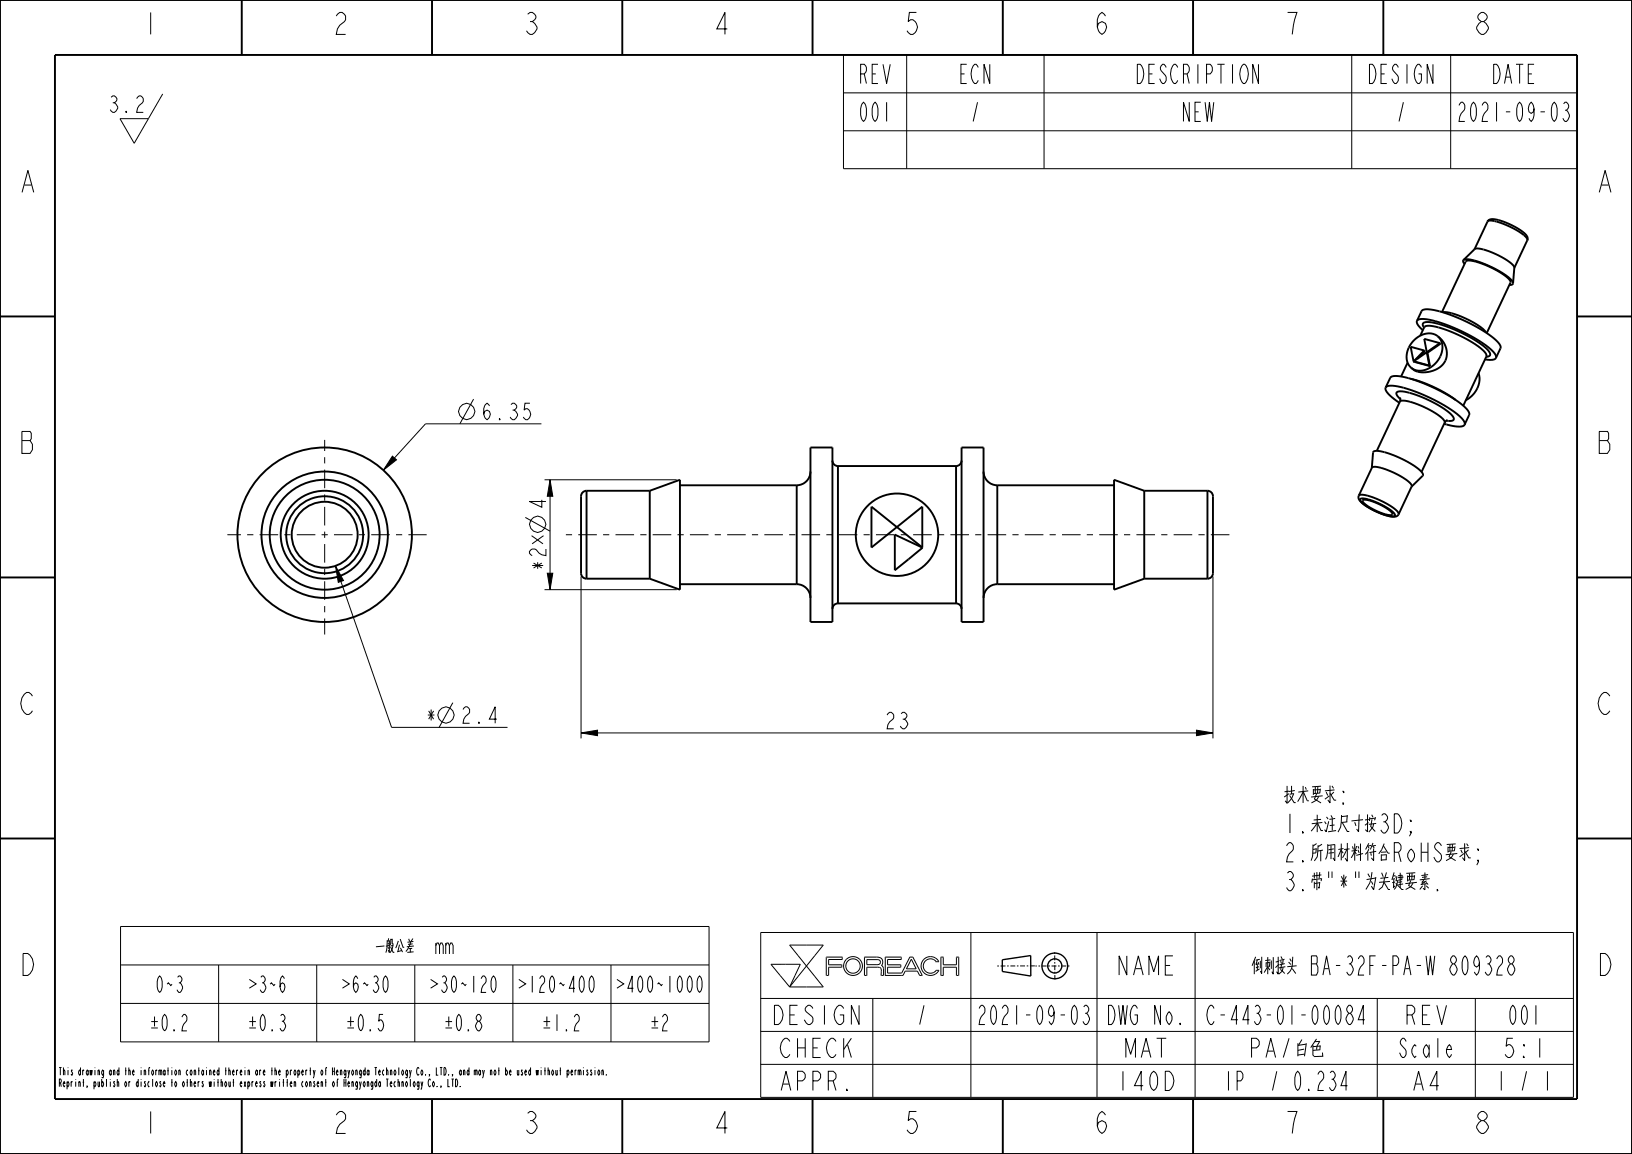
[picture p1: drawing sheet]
<svg xmlns="http://www.w3.org/2000/svg" width="297mm" height="210mm" viewBox="0 0 297 210" stroke-linecap="round" stroke-linejoin="round" font-family="sans-serif">
<g fill="none" stroke="#000" stroke-width=".18">
<path d="M20.2 17.7l.3-.2a.69 .69 0 0 1 .8 .7l-.5 .5a.9 .9 0 0 1 .6 1 .9 .9 0 0 1-.9 .8l-.4-.5M20.5 18.7h.3M24.9 18l.4-.5h.3l.5 .5a1.16 1.16 0 0 1-.8 1.2l-.3 .5-.1 .8h1.2M29.6 17.1l-5.2 9-2.6-4.5h5.2M153.5 10h133.5v20.7h-133.5zM153.5 16.9h133.5M165 10v20.7M190 10v20.7M207 11.7a.96 .96 0 0 1 1 .9 2.6 2.6 0 0 1-.5 2.6h-.5zM229 11.7v3.5l-1-3.5v3.5M246 10v20.7M264 10v20.7"/>
<path d="M265.5 19.2l.4-.6h.3a1.25 1.25 0 0 1-.3 2l-.2 .6-.2 .9h1.1M284.6 18.9l.2-.3a.78 .78 0 0 1 .7 .6 .78 .78 0 0 1-.4 .9l.2 .3a1.2 1.2 0 0 1-.2 1.7h-.3l-.4-.6M22.9 20.2l.2 .3h-.2zM153.5 23.8h133.5M86.2 72.6l-2.5 4.5M96.4 73.4h-.9l-.1 1.2 .3-.2a1.01 1.01 0 0 1 .9 1 1.01 1.01 0 0 1-.9 1l-.5-.5M98.5 77.1h-21.1l-7.6 8.5M71.4 83l.8 .7-2.4 1.9zM95.6 94.2l4.5 2.5M99.1 87.3h24M100.1 87.3l.5 3h-1zM100.1 87.3v20"/>
<path d="M61.1 103l1.4 2.6-.9 .4zM61.1 103l10.2 29.4h21.1M99.1 107.3h24M99.6 104.3h1l-.5 3zM105.7 104.9v29.5M220.7 104.9v29.5M82.4 127.9l-2.5 4.5M105.7 133.4l3-.5v1zM105.7 133.4h115M217.7 132.9l3 .5-3 .5zM21.9 168.6h107.1v21h-107.1zM21.9 175.6h107.1"/>
<path d="M39.8 175.6v14M57.6 175.6v14M75.5 175.6v14M79.3 172.1l.2-.5h.3l.2 .5v1.5M93.3 175.6v14M111.2 175.6v14M138.4 169.7h147.9v30h-147.9zM140.3 175.5h5.3l-1.9 4.1zM143.7 172h6.1l-3 3.8zM146.8 175.8l3 3.8h-6.1M146.8 175.8l-3.1 3.8M150.8 177.5v-1.5h2.4v-.4h-2.4v-1h2.4l.1-.4h-2.9v3.3h.4"/>
<path d="M157.8 174.6l2.1 .1 .3 .1v.4l-.4 .3h-2zM157.8 177.5v-1.5h1.9l.4 .1 .2 .2 .1 1.2h.4M160.8 177.5v-1.3l-.4-.5 .2-.6-.2-.7-.7-.2h-2.3l-.1 3.3h.5M164.3 177.5h.1M165.9 174.6l.8 1.7h-1.7zM166.1 174.2h-.5l-1.5 2.9h-2.6v-1.1h2.4v-.4h-2.4v-1h2.5v-.4h-2.9v3.3h3.2M166.1 174.2h.1M166.1 174.2l1.7 3.3h-.4l-.4-.8h-2.3l-.4 .8M170.4 175l-.7-.5h-.8l-.6 .5-.3 .8 .3 .8 .6 .4h.8l.7-.4M170.4 176.6h.1M170.4 175h.1M170.4 176.6h.4"/>
<path d="M170.4 175h.5l-.4-.5-.5-.3-.7-.1-.7 .1-.5 .4-.3 .5-.2 .5 .1 .7 .5 .8 1 .4 1-.2 .7-.7M170.8 176.6h.1M171.2 174.2h.5v1.4h2.4v-1.4h.4v3.3h-.4v-1.5h-2.4v1.5h-.5zM176.7 169.7v30M199.6 169.7v30M217.5 169.7v30M21.9 182.6h107.1M50.7 195.1h.3l-.1-.4a.68 .68 0 0 0 0 1l.1-.3M52.1 195.1l.2-.4a.58 .58 0 0 1-.1 1l-.1-.4M52.1 194.7v1.4M52.8 197.2h.3l-.1-.4a.68 .68 0 0 0 0 1l.1-.3M52.8 194.7v1"/>
<path d="M53.1 194.8l-.2-.1-.1 .3M53.5 197.1l.2-.3 .1 1M53.5 196.8v1M53.7 194.7a.68 .68 0 0 1 0 1 .68 .68 0 0 1 0-1zM54.2 195.1l.2-.4a.58 .58 0 0 1-.1 1l-.1-.4M54.2 194.7v1.4M54.9 195.1h.3l-.1-.4a.68 .68 0 0 0 0 1l.1-.3M55.2 196.9l-.1-.1a.68 .68 0 0 0 0 1l.1-.2M55.6 194.7v1M55.8 196.8a.68 .68 0 0 1 0 1 .68 .68 0 0 1 0-1zM55.9 194.8l-.2-.1-.1 .3M56.3 197.1l.2-.3 .1 1"/>
<path d="M56.3 194.8h.3M56.3 196.8v1M56.5 194.3v1.4M57 194.7l.2 .8-.2 .6M57.3 196.9l-.1-.1-.1 .1a.52 .52 0 0 1 0 .9l-.1-.3M57.4 194.7l-.2 .8M57.7 197.2h.3l-.1-.4a.68 .68 0 0 0 0 1l.1-.3M58.4 197.1l.2-.3 .1 1M58.4 196.8v1M58.6 194.7a.68 .68 0 0 1 0 1 .68 .68 0 0 1 0-1zM59.1 196.9h.3M59.2 194.8h.2"/>
<path d="M59.3 196.4v1.4M59.5 194.4l-.1-.1-.1 .2v1.2M60.7 196.8a.68 .68 0 0 1 0 1 .68 .68 0 0 1 0-1zM61.3 196.9h.2M61.6 196.5l-.1-.1-.1 .2v1.2M81.5 196.4v1.4h.4M82.4 196.4v1.4M82.9 196.4h.2a1.23 1.23 0 0 1 0 1.4h-.2zM83.7 197.6l.1 .2zM101.8 194.8h.3M102 194.3v1.4M103.2 195.1l.2-.4a.58 .58 0 0 1-.1 1l-.1-.4"/>
<path d="M103.2 194.7v1.4M103.9 195.1h.3l-.1-.4a.68 .68 0 0 0 0 1l.1-.3M104.6 194.7v1M104.9 194.8l-.2-.1-.1 .3M105.2 195l.2-.3 .1 1M105.2 194.7v1M105.5 195l.2-.3v1M106.2 194.3v.1M106.2 194.7v1M107 194.8l-.1-.1-.1 .1a.52 .52 0 0 1 0 .9l-.1-.3M107.7 194.8l-.1-.1-.1 .1a.52 .52 0 0 1 0 .9l-.1-.3M108.3 194.3v.1"/>
<path d="M108.3 194.7v1M109 194.7a.68 .68 0 0 1 0 1 .68 .68 0 0 1 0-1zM109.5 195l.2-.3 .1 1M109.5 194.7v1M110.3 195.5l.1 .2zM138.4 181.7h147.9M138.4 187.7h147.9M138.4 193.7h147.9M158.8 181.7v18M178.2 183.5l.4-.6h.2a1.25 1.25 0 0 1-.2 2.1l-.3 .6-.1 .8h1M197.2 183.2l.3-.3a.78 .78 0 0 1 .6 .7 .78 .78 0 0 1-.4 .8l.3 .3a1.2 1.2 0 0 1-.3 1.7h-.2l-.4-.5M220.9 183.5l-.4-.6a.98 .98 0 0 0-.7 .9 2.6 2.6 0 0 0 .5 2.6h.2l.4-.5"/>
<path d="M248.4 185.6h-1.2l.9-2.7v3.5M250.6 181.7v18M268.5 181.7v18"/>
<circle cx="84.9" cy="74.9" r="1.47"/>
<circle cx="97.9" cy="95.4" r="1.47"/>
<circle cx="81.1" cy="130.1" r="1.47"/>
<circle cx="155.2" cy="175.8" r="1.31"/>
<circle cx="155.2" cy="175.8" r="1.71"/>
</g>
<path d="M71.4 83l.8 .7-2.4 1.9zM100.1 87.3l.5 3h-1zM61.1 103l1.4 2.6-.9 .4zM99.6 104.3h1l-.5 3zM105.7 133.4l3-.5v1zM217.7 132.9l3 .5-3 .5z" fill="#000"/>
<g fill="none" stroke="#000" stroke-width=".35">
<path d="M0 0h297v210h-297zM10 10h277v190h-277zM44 .1v10M78.6 .1v10M113.2 .1v10M147.9 .1v10M182.5 .1v10M217.1 .1v10M251.7 .1v10M0 57.6h10M257.9 58.4l.8-1.8a2.17 2.17 0 0 1 2.2-.2 28.5 28.5 0 0 1 11.6 5.7 1.35 1.35 0 0 1 .6 1.3l-.9 1.7M257.9 58.4a1.93 1.93 0 0 0 1 1.7"/>
<path d="M257.9 58.4a1.91 1.91 0 0 1 2-.3 28 28 0 0 1 11.8 5.9 1.28 1.28 0 0 1 .5 1.1M259.2 59.6a.58 .58 0 0 1-.2-.7 .58 .58 0 0 1 .7-.3 22.6 22.6 0 0 1 10 4.1l1 .9a.79 .79 0 0 1 .3 1.2l-.5 .1M259.2 59.6h.1M259.2 59.6l.1-.2a5 5 0 0 1 3.4 .5 20.1 20.1 0 0 1 7.6 4.3l.2 .3v.4M259.2 59.6l-.7 1.5M262.4 56.8l4.4-9.2a3.9 3.9 0 0 1 2.8 .4 12.5 12.5 0 0 1 5.2 3.1l.1 .3-4.3 9.2M262.5 56.8a12.1 12.1 0 0 1 6.2 2.2l1.1 .8 .7 .7M266.3 47.3a.52 .52 0 0 0 .2 .7M266.3 47.3a4.4 4.4 0 0 1 3.2 .5 13.9 13.9 0 0 1 5.8 3.5l.1 .3M266.3 47.3l2.1-2a6.1 6.1 0 0 1 3.9 1 6.1 6.1 0 0 1 3.3 2.4l-.2 2.9M270.7 40.3a2.62 2.62 0 0 1 2.3 .2l.5 .2a9.9 9.9 0 0 1 4.4 2.8l.1 .2M270.7 40.3a1.43 1.43 0 0 1 1.8-.3l2.7 1a5 5 0 0 1 2.8 2.3v.4"/>
<path d="M270.7 40.3l-2.4 5.1M275.4 51.6a.56 .56 0 0 1-.7 .3M278 43.7l-2.4 5.1M287 57.6h10M252.2 70.5a1.51 1.51 0 0 0 .7 1.5l1.8 1.3M252.2 70.5a2.17 2.17 0 0 1 2.2-.2 28.5 28.5 0 0 1 11.6 5.8 1.35 1.35 0 0 1 .5 1.2M252.2 70.5l.8-1.7a1.91 1.91 0 0 1 2-.3 28 28 0 0 1 11.8 5.9 1.28 1.28 0 0 1 .6 1.1l-.9 1.8M254.8 73.1a4.1 4.1 0 0 1 3 .4l.3 .1a11 11 0 0 1 4.8 3.1v.2M254.8 73.1l-4.2 8.9M254.8 72.4v.7M254.8 72.6l-.5-.5a.5 .5 0 0 1-.1-.6 .5 .5 0 0 1 .6-.3 18.6 18.6 0 0 1 9.6 4.5 .5 .5 0 0 1 .1 .7 .5 .5 0 0 1-.6 .2h-.7M256.2 66l-1.2 2.5"/>
<path d="M256.7 68.9a24.1 24.1 0 0 1 8.2 3.9M257.3 65.8h.1M257.3 65.7l2.8 .8M257.3 65.7l2.9 .9M259.2 63.8l-1.9 2M259.2 63.8l-2.5-.7 .6 2.7M259.2 63.8l.1 .1-1.3 1.4M259.7 64.1l.4 2.4M259.7 64.1l.1 .1M259.8 64.2l.4 2.4M260.1 66.5l.1 .1M262 62.4l-2.8-.7 .5 2.4"/>
<path d="M262 62.4l.2 .1-2.4 1.7M262 62.4l-4.7 3.3M262.8 77.1l2.1 .5a1.57 1.57 0 0 0 1.6-.3M262.9 76.9l-4.2 9M263.4 76.5l-.5 .4M270.5 64.9l-4.2 8.9M270.5 64.8v.1M272.2 65.1a1.91 1.91 0 0 1-1.9 .3M106.7 89.3a1 1 0 0 0-1 1v14a1 1 0 0 0 1 1M106.7 89.3v16M106.7 89.3h11.5M118.2 89.3v16"/>
<path d="M118.2 89.3l5.5-2v20l-5.5-2M123.7 88.3h21.3M145 88.3v18M147.5 81.4h4v31.8h-4zM147.5 85.8a2.5 2.5 0 0 1-2.5 2.5M151.5 83.8a1 1 0 0 0 1 1M152.5 84.8h21.5M152.5 84.8v25M162.8 97.3l5.1 2.4-5.1 4.1zM163.2 95.9l4.6-3.7v7.4l-9.2-7.4v7.4l4.6-3.7M174 84.8v25M175 81.4h4v31.8h-4z"/>
<path d="M175 83.8a1 1 0 0 1-1 1M179 85.8a2.5 2.5 0 0 0 2.5 2.5M181.5 88.3h21.2M181.5 88.3v18M208.2 89.3l-5.5-2v20l5.5-2M208.2 89.3v16M208.2 89.3h11.5M219.7 89.3a1 1 0 0 1 1 1v14a1 1 0 0 1-1 1M219.7 89.3v16M247.3 90.2a1.5 1.5 0 0 0 1 1.7l1.8 1a6.1 6.1 0 0 0 4.1 1l.3-.3M247.3 90.2a2.62 2.62 0 0 1 2.3 .2l.5 .2a9.9 9.9 0 0 1 4.4 2.8v.2M247.3 90.2l2.4-5.1a5.1 5.1 0 0 1 3.4 .7 8.2 8.2 0 0 1 3.8 2.6l-2.4 5.2"/>
<path d="M247.5 90.8a5.3 5.3 0 0 1 3.6 .9 5.4 5.4 0 0 1 2.8 2.1 2.26 2.26 0 0 1-2.1-.2l-1.3-.5a5.6 5.6 0 0 1-3-2.2zM248 91a6.2 6.2 0 0 1 3.9 1.3 2.04 2.04 0 0 1 1.5 1.4 6.2 6.2 0 0 1-4-1.3 2.04 2.04 0 0 1-1.4-1.4zM249.6 85.2l.3-2.8a.87 .87 0 0 1 1.1-.3 16.6 16.6 0 0 1 7.8 3.9l.2 .3-.1 .3-2 2M0 105.1h10M106.7 105.3h11.5M123.7 106.3h21.3M145 106.3a2.5 2.5 0 0 1 2.5 2.5M152.5 109.8h21.5M152.5 109.8a1 1 0 0 0-1 1M174 109.8a1 1 0 0 1 1 1M181.5 106.3h21.2M181.5 106.3a2.5 2.5 0 0 0-2.5 2.5"/>
<path d="M208.2 105.3h11.5M287 105.1h10M0 152.6h10M287 152.6h10M44 200.1v10M78.6 200.1v10M113.2 200.1v10M147.9 200.1v10M182.5 200.1v10M217.1 200.1v10M251.7 200.1v10"/>
<circle cx="59.1" cy="97.3" r="15.9"/>
<circle cx="59.1" cy="97.3" r="11.5"/>
<circle cx="59.1" cy="97.3" r="10"/>
<circle cx="59.1" cy="97.3" r="8"/>
<circle cx="59.1" cy="97.3" r="7"/>
<circle cx="59.1" cy="97.3" r="6"/>
</g>
<g fill="none" stroke="#000" stroke-width=".25">
<path d="M187.6 173.9v3.7l-5.2-.8v-2.1l5.2-.8"/>
<circle cx="192" cy="175.8" r="2.34"/>
<circle cx="192" cy="175.8" r="1.29"/>
</g>
<path d="M181.5 175.8h6.8M191.9 173.3l.1 5M194.6 175.8h-6.2" fill="none" stroke="#000" stroke-width=".18" stroke-dasharray=".3 .3 .9 .3" stroke-linecap="butt"/>
<!-- layer: 02___PRT_ALL_AXES -->
<path d="M223.7 97.3h-121" fill="none" stroke="#000" stroke-width=".18" stroke-dasharray="1.1 1.1 3.4 1.1" stroke-dashoffset="2.3" stroke-linecap="butt"/>
<g fill="none" stroke="#000" stroke-width=".35">
<path d="M261.7 61.2a3.4 3.4 0 0 0-4.7 1.1 3.4 3.4 0 0 0-.2 4.6M261.7 61.2a3.4 3.4 0 0 1-.4 4.8 3.4 3.4 0 0 1-4.5 .9M261.7 61.2a3.5 3.5 0 0 1 1.6 3.7 3.5 3.5 0 0 1-3.1 2.7 3.5 3.5 0 0 1-3.4-.7M269.1 67.9a4.3 4.3 0 0 1-2.3 4.9"/>
<circle cx="163.2" cy="97.3" r="7.5"/>
</g>
<path d="M59.1 97.3v18.2M59.1 97.3v-17.2M59.1 97.3h-17.7M59.1 97.3h18.5" fill="none" stroke="#000" stroke-width=".18" stroke-dasharray="1.1 1.1 3.4 1.1" stroke-dashoffset=".6" stroke-linecap="butt"/>
<g font-size="5.2">
<text x="26.1" y="6.3">1</text>
<text x="60.7" y="6.3">2</text>
<text x="95.4" y="6.3">3</text>
<text x="130" y="6.3">4</text>
<text x="164.6" y="6.3">5</text>
<text x="199.2" y="6.3">6</text>
<text x="233.9" y="6.3">7</text>
<text x="268.5" y="6.3">8</text>
<text x="3.8" y="35">A</text>
<text x="290.8" y="35">A</text>
<text x="3.8" y="82.5">B</text>
<text x="290.8" y="82.5">B</text>
<text x="3.8" y="130">C</text>
<text x="290.8" y="130">C</text>
<text x="3.8" y="177.5">D</text>
<text x="290.8" y="177.5">D</text>
<text x="26.1" y="206.3">1</text>
<text x="60.7" y="206.3">2</text>
<text x="95.4" y="206.3">3</text>
<text x="130" y="206.3">4</text>
<text x="164.6" y="206.3">5</text>
<text x="199.2" y="206.3">6</text>
<text x="233.9" y="206.3">7</text>
<text x="268.5" y="206.3">8</text>
</g>
<g font-size="4.6">
<text x="156.7" y="15.2">REV</text>
<text x="174.9" y="15.2">ECN</text>
<text x="208.6" y="15.2">DESCRIPTION</text>
<text x="249.9" y="15.2">DESIGN</text>
<text x="272.1" y="15.2">DATE</text>
<text x="156.7" y="22.1">001</text>
<text x="176.6" y="22.1">/</text>
<text x="215.4" y="22.1">NEW</text>
<text x="254.1" y="22.1">/</text>
<text x="267" y="22.1">2021-09-03</text>
<text x="233.5" y="146.3">技术要求:</text>
<text x="233.5" y="151.6">1.未注尺寸按3D;</text>
<text x="233.5" y="156.8">2.所用材料符合RoHS要求;</text>
<text x="233.5" y="162.1">3.带&quot;*&quot;为关键要素.</text>
<text x="204" y="177.4">NAME</text>
<text x="228.9" y="177.4">倒刺接头 BA-32F-PA-W 809328</text>
<text x="141.8" y="186.4">DESIGN</text>
<text x="166.9" y="186.4">/</text>
<text x="179.6" y="186.4">2021-09-03</text>
<text x="202.6" y="186.4">DWG No.</text>
<text x="222.1" y="186.4">C-443-01-00084</text>
<text x="256.2" y="186.4">REV</text>
<text x="274.9" y="186.4">001</text>
<text x="143" y="192.4">CHECK</text>
<text x="205.2" y="192.4">MAT</text>
<text x="227.6" y="192.4">PA /白色</text>
<text x="255.3" y="192.4">Scale</text>
<text x="274" y="192.4">5:1</text>
<text x="143" y="198.4">APPR.</text>
<text x="204" y="198.4">140D</text>
<text x="222.9" y="198.4">IP</text>
<text x="230.9" y="198.4">/</text>
<text x="236.1" y="198.4">0.234</text>
<text x="257.3" y="198.4">A4</text>
<text x="272.4" y="198.4">1</text>
<text x="276.6" y="198.4">/ 1</text>
</g>
<g font-size="3.9">
<text x="87.4" y="76.4">6.35</text>
<text x="99.4" y="92.9" transform="rotate(-90 99.4 92.9)">4</text>
<text x="99.4" y="104.1" transform="rotate(-90 99.4 104.1)">*2×</text>
<text x="77.3" y="131.6">*</text>
<text x="83.7" y="131.6">2.4</text>
<text x="160.8" y="132.6">23</text>
<text x="66.7" y="173.6">一般公差</text>
<text x="81.3" y="173.6">mm</text>
<text x="28.7" y="180.6">0~3</text>
<text x="45.1" y="180.6">＞3~6</text>
<text x="62.2" y="180.6">＞6~30</text>
<text x="78.6" y="180.6">＞30~120</text>
<text x="95" y="180.6">＞120~400</text>
<text x="112.8" y="180.6">＞400~1000</text>
<text x="27.2" y="187.6">±0.2</text>
<text x="45.1" y="187.6">±0.3</text>
<text x="62.9" y="187.6">±0.5</text>
<text x="80.8" y="187.6">±0.8</text>
<text x="98.6" y="187.6">±1.2</text>
<text x="117.9" y="187.6">±2</text>
</g>
<g font-size="1.8">
<text x="10.6" y="195.7">This drawing and the information contained therein are the property of</text>
<text x="10.6" y="197.8">Reprint, publish or disclose to others without express written consent of</text>
<text x="60.3" y="195.7">Hengyongda Technology Co., LTD., and may not be used without permission.</text>
<text x="62.4" y="197.8">Hengyongda Technology Co., LTD.</text>
</g>
</svg>
